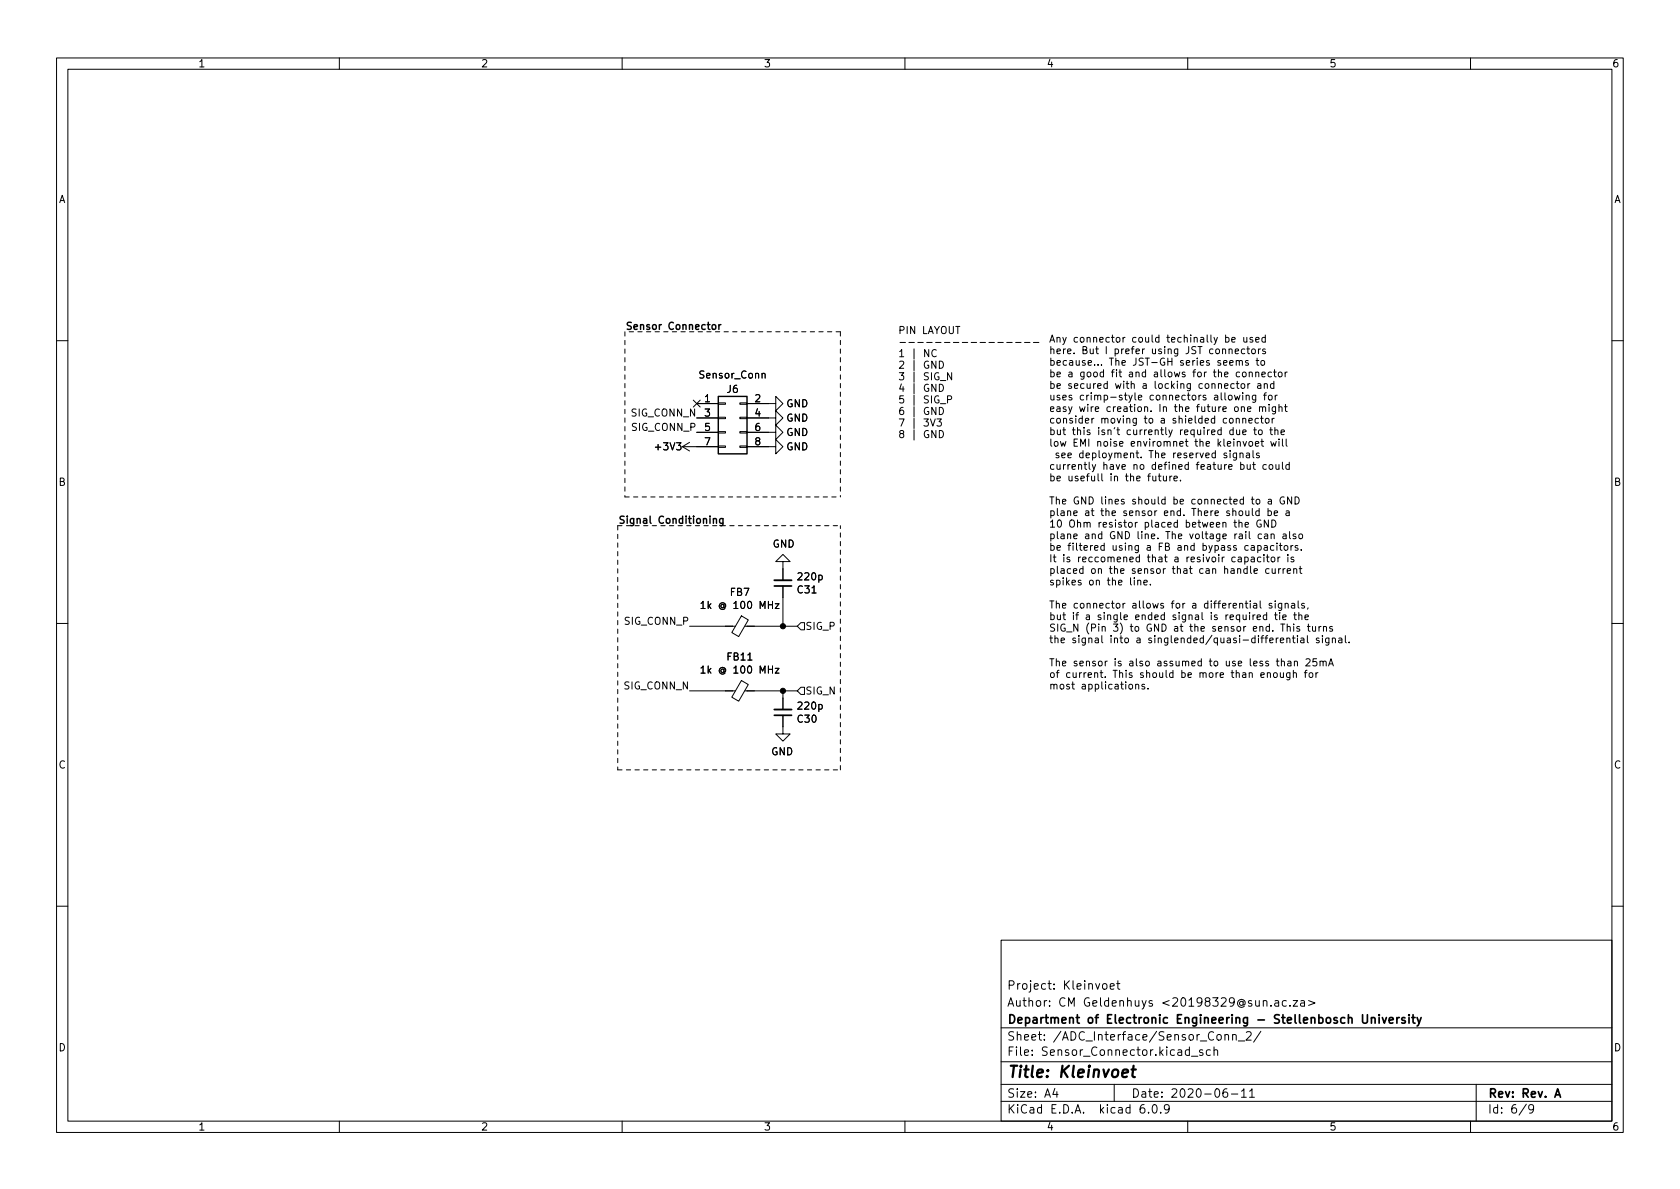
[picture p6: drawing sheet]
<svg xmlns="http://www.w3.org/2000/svg" width="297mm" height="210mm" viewBox="0 0 297 210" stroke-linecap="round" stroke-linejoin="round" font-family="sans-serif">
<g fill="none" stroke="#000" stroke-width=".18">
<path d="M10 10.2h277v190.1h-277zM12 12.2h273v186.1h-273zM60 10.2v2M110 10.2v2M160 10.2v2M210 10.2v2M260 10.2v2M216.7 59.7h.4l.2 .2-.1 .5h-.5M216.7 59.2v1.3M219.9 59.7l.1 .7 .3 .1 .2-.1M220.5 59.7v.8M221.5 59.7h-.3l-.2 .1 .1 .2 .4 .1v.3h-.5"/>
<path d="M223.7 59.7h-.3l-.3 .2 .1 .5h.5M223.7 59.2v1.3M10 60.2h2M120.6 79h6.4M120.6 79l1.3 .8M121.9 78.2l-1.3 .8M122.6 70.8l1.2 1.2M123.2 71.4h3.8M123.2 73.9h3.8M123.2 76.4h3.8M123.8 70.8l-1.2 1.2M127 78.9h1.3v.2h-1.3z"/>
<path d="M127 76.3h1.3v.3h-1.3zM127 73.8h1.3v.2h-1.3zM127 71.2h1.3v.3h-1.3zM130.8 78.9h1.3v.2h-1.3zM130.8 76.3h1.3v.3h-1.3zM130.8 73.8h1.3v.2h-1.3zM130.8 71.2h1.3v.3h-1.3zM132.1 71.4h5.1v1.2l1.2-1.2-1.2-1.3v1.3M132.1 76.4h5.1v-1.2l1.2 1.2-1.2 1.3v-1.3M132.1 73.9h5.1v-1.3l1.2 1.3-1.2 1.3v-1.3M132.1 79h5.1v1.3l1.2-1.3-1.2-1.3v1.3M134.7 66.1l.2-.1 .3 .1 .1 .8"/>
<path d="M159.1 60.6h1M160.7 60.6h1M162.3 60.6h.9M163.8 60.6h1M164.5 74.1l.4 1.3 .5-1.3M165.4 60.6h1M165.5 61.9a.6 .6 0 0 0-.8 .5 .6 .6 0 0 0 .6 .7l.2-.1M165.7 74.1h.7l-.4 .5 .4 .1v.5l-.2 .2-.5-.2M166.1 63.9a.64 .64 0 0 1 .7 .6 .64 .64 0 0 1-.7 .6zM166.1 67.9a.64 .64 0 0 1 .7 .7 .64 .64 0 0 1-.7 .6zM166.1 72a.64 .64 0 0 1 .7 .7 .64 .64 0 0 1-.7 .6zM166.1 76.1a.64 .64 0 0 1 .7 .7 .64 .64 0 0 1-.7 .6z"/>
<path d="M166.3 71.4h.9M166.3 67.3h.9M167 60.6h1M167.5 70.7l.6-.1 .2-.2-.1-.3-.7-.1v1.3M168.3 65.9v1.3l-.8-1.3v1.3M168.6 60.6h.9M170.1 60.6h1M171.7 60.6h1M173.3 60.6h.9M174.9 60.6h.9M176.4 60.6h1M178 60.6h1"/>
<path d="M179.6 60.6h.9M181.1 60.6h1M182.7 60.6h1M217.3 61.8l.2-.1 .3 .1 .1 .8M217.3 69.9h.3l.3 .2v.4l-.3 .2h-.3l-.1-.2zM217.3 61.7v.9M217.4 64.2l.6-.1v-.3l-.4-.1-.2 .2 .1 .6h.5M217.5 74h.3l.2 .2v.4l-.2 .2h-.3l-.1-.2zM217.5 79.7v.1M217.8 60.1l.6-.1-.1-.3h-.3l-.2 .1 .1 .6h.4M218 76.1l-.3-.1-.3 .3 .1 .5h.5M218 75.6v1.3"/>
<path d="M218.2 67.9l-.3-.1-.3 .3 .1 .5h.5M218.3 69.9l.2 .8 .3-.6 .2 .6 .2-.8M218.3 72l.2-.1 .4 .1v.5l-.1 .2-.3 .1-.2-.1zM218.4 62.1l.6-.1-.1-.2-.3-.1-.2 .2 .1 .6h.4M218.6 63.9l.2-.2 .3 .1v.8M218.6 74.1l.2-.1h.3v.8M218.6 63.7v.9M218.6 74v.8M218.6 67.8h.5M218.6 76l.1 .8 .3 .1 .2-.2M218.8 67.4v1.1l.3 .2M219.1 63.9l.2-.2 .3 .1 .1 .8"/>
<path d="M219.2 65.9l-.4-.1-.2 .2 .1 .6h.5M219.2 76v.9M219.5 72l.2-.1 .3 .1v.8M219.5 71.9v.9M219.5 67.9l.3-.1 .3 .3v.3l-.3 .3-.3-.1-.1-.2zM219.7 69.5v.1M219.7 74.1l.2-.1h.3l.1 .8M219.7 76.4l.6-.1v-.2l-.4-.1-.2 .2 .1 .6h.5M219.7 69.9v.8M219.7 74v.8M219.8 65.9l.3-.1 .2 .2v.4l-.2 .2h-.3l-.1-.2zM219.8 78.1l.3 .8 .3-.8"/>
<path d="M220.1 61.8l-.4-.1-.2 .2 .1 .6h.5M220.3 70l.2-.1h.3l.1 .8M220.3 69.9v.8M220.5 61.7h.4M220.6 72.4l.6-.2-.1-.2-.3-.1-.2 .2v.6h.5M220.6 61.3v1.1l.3 .2M220.6 67.8v.9M220.7 63.8l-.3-.1-.2 .2 .1 .2 .4 .1v.3h-.5M220.8 74.4l.6-.1v-.3h-.4l-.2 .2 .1 .6h.5M220.9 65.9l.2-.1 .3 .1v.7M220.9 78.2l.2-.1 .3 .1 .1 .5-.1 .1-.3 .1-.2-.1zM220.9 65.8v.8"/>
<path d="M221 67.8l-.4 .3M221.4 61.8l.3-.1 .3 .2v.4l-.3 .3-.3-.1-.1-.2zM221.5 79.7v1.1l.2 .2M221.7 76h.4M221.8 75.6v1.1l.3 .2M222 78.5l.6-.1-.1-.3h-.4l-.1 .1v.6h.5M222 60.1l.6-.1v-.3h-.4l-.2 .1 .1 .6h.5M222 65.9l.2-.1 .3 .1 .1 .7M222 69.9v1l-.2 .3-.3-.1M222 69.9h-.3l-.3 .2 .1 .6h.5M222 65.8v.8M222.1 63.7h.5"/>
<path d="M222.3 63.3v1.1l.3 .2M222.4 67.9h.5v.8M222.5 74h-.4l-.2 .2 .1 .6h.5M222.5 61.7v.9M222.6 76.1l.3-.1 .3 .3v.3l-.3 .3-.3-.1-.1-.2zM222.7 72l.2-.1 .3 .1v.8M222.7 71.9v.9M222.9 61.7l-.4 .2M222.9 74h.5M222.9 68.1l-.4 .1-.2 .2 .2 .3 .4-.1M222.9 78.1h.5M223.1 63.8l.3-.1 .2 .3v.4l-.2 .2-.3-.1-.2-.1z"/>
<path d="M223.1 73.5v1.1l.3 .2M223.1 66.2l.6-.1v-.2l-.4-.1-.2 .2 .1 .6h.5M223.1 77.6v1.1l.3 .2M223.2 72.1l.2-.2 .3 .1 .1 .8M223.4 69.9h.5M223.5 68l.2-.2 .3 .1 .1 .8M223.5 67.8v.9M223.7 61.8l-.3-.1-.2 .2 .1 .2 .4 .1v.3h-.5M223.8 74h.3l.3 .2v.4l-.3 .2h-.3l-.1-.2zM223.9 69.5l-.3 .1v1.1M224.4 69.9h.3l.2 .2v.4l-.2 .2h-.3l-.1-.2zM224.4 71.5v.1"/>
<path d="M224.4 71.9v.9M224.5 76h.5M224.7 75.6v1.1l.3 .2M224.7 78.1l.2 .8 .3-.6 .2 .6 .3-.8M224.8 65.9l-.4-.1-.2 .2 .1 .6h.5M224.9 74v.8M225.2 65.8h.5M225.2 67.9l-.3-.1-.3 .3 .1 .5h.5M225.2 67.4v1.3M225.3 74l-.4 .2M225.4 65.4v1.1l.3 .1M225.4 76.1l.2-.1 .3 .1 .1 .8"/>
<path d="M225.4 75.6v1.3M225.5 69.9v.8M225.5 71.9v1.1l-.2 .2-.3-.1M225.5 72l-.3-.1-.3 .3 .1 .5h.5M225.8 69.9l-.3 .2M226.1 65.9l.3-.1 .3 .2v.4l-.3 .2h-.3l-.1-.2zM226.1 72l.2-.1 .3 .1 .1 .8M226.1 77.6v.2M226.1 71.5v1.3M226.1 78.1v.8M226.5 76.4l.6-.1-.1-.2-.3-.1-.2 .2 .1 .6h.4M226.7 77.6v1.1l.2 .2"/>
<path d="M227.1 71.9h.5M227.2 65.8v.8M227.3 71.5v1.1l.3 .2M227.4 77.6v1.1l.2 .2M227.6 65.8l-.4 .2M285 60.2h2M138.4 99.3h-1.2l1.2-1.3 1.3 1.3h-1.3v3.3M203.8 84.2l.1 .8h.3l.2-.1M204.4 84.2v.8M204.8 84.2h.5M205 83.8v1.1l.3 .1M205.7 84.2l.1 .8h.3l.1-.1"/>
<path d="M206.2 84.2v.8M206.8 84.2v.8M207.2 84.2l-.4 .2M207.6 84.6l.6-.1-.1-.2-.3-.1-.2 .2v.6h.5M208.7 84.9v.1M216.9 80.2l-.3-.1-.2 .2 .1 .2 .4 .1v.3h-.5M217.5 80.1v.9M218.6 80.1v1l-.2 .3-.3-.1M218.6 80.2l-.3-.1-.3 .2 .2 .6h.4M219.1 92.5l.1-.1h.3l.1 .8M219.1 92v1.2M219.2 90.4l.3-.1 .2 .3v.3l-.2 .3-.3-.1-.1-.2z"/>
<path d="M219.2 80.2l.2-.1 .3 .1 .1 .8M219.2 80.1v.9M219.4 82.2h.3l.3 .2-.2 .5h-.4M220.1 98.6l.4-.1 .2 .3-.1 .5h-.5M220.1 98.5v1.3M220.1 92.8l.7-.1-.1-.3h-.4l-.2 .2 .1 .6h.5M220.3 90.3v.8l.3 .1 .2-.1M220.4 80.2h.5v.8M220.5 82.2l.1 .7 .3 .1 .2-.1M220.8 90.3v.9M220.9 80.4l-.4 .1-.2 .2 .2 .3 .4-.1M221.1 82.2v.8"/>
<path d="M221.2 96.5h.5l.1 .8M221.2 98.6h.5l.1 .8M221.4 89.9v1.1l.2 .2M221.5 82.2h.5M221.7 81.7v1.1l.3 .2M221.8 96.8h-.4l-.2 .2 .2 .3h.4M221.8 98.8l-.4 .1-.2 .2 .2 .3 .4-.1M222.1 88.4l.2-.1 .4 .1v.5l-.1 .2h-.3l-.2-.1zM222.4 96.5h.3l.3 .2-.1 .6h-.5M222.4 96.5v1.2M222.6 80.2l-.3-.1-.2 .2 .1 .2 .4 .1v.3h-.5M222.6 90.4l-.3-.1-.3 .3 .1 .5h.5"/>
<path d="M222.6 89.9v1.3M222.9 92a.59 .59 0 0 0-.7 .6 .59 .59 0 0 0 .7 .6l.1-.5h-.3M222.9 98.6l-.3-.1-.3 .3 .1 .5h.5M223.1 94.5l-.4-.1-.3 .3 .2 .5h.5M223.5 98.1v.1M223.5 98.5v.9M223.5 96.5h.5l.1 .8M223.6 94.5h.5v.8M223.9 82.2h-.4l-.2 .2 .1 .5h.5M223.9 98.5h.5M224.1 96.8h-.4l-.2 .2 .2 .3h.4M224.1 98.1v1.1l.3 .2"/>
<path d="M224.1 94.7l-.4 .1-.2 .2 .2 .3 .4-.1M224.2 90.4l.4-.1 .2 .3-.1 .5h-.5M224.2 89.9v1.3M224.3 88.3h.4l.1 .8M224.3 92v1.2l-.8-1.2v1.2M224.5 82.2h.3l.2 .2v.4l-.2 .2-.3-.1-.1-.1zM224.7 94.5l.2-.1 .3 .1 .1 .8M224.7 94.4v.9M224.8 88.6h-.4l-.2 .2 .2 .3h.4M224.9 92a.64 .64 0 0 1 .7 .6 .64 .64 0 0 1-.7 .6zM224.9 98.6l.3-.1 .2 .3v.3l-.2 .3-.3-.1-.2-.2zM225.2 96.5h-.3l-.3 .2 .1 .6h.5"/>
<path d="M225.3 90.8l.6-.2-.1-.2-.3-.1-.2 .2 .1 .6h.4M225.6 82.2l.1 .7 .3 .1 .1-.1M225.8 96v.2M225.8 96.5v.8M226 98.5v.9M226.1 82.2v.8M226.2 96.5h.5M226.3 98.5l-.3 .3M226.4 96v1.1l.3 .2M226.7 81.7v1.1l.2 .2M226.9 94.5h.4l.1 .8M227 87.9a.59 .59 0 0 0-.7 .6 .59 .59 0 0 0 .7 .6l.1-.5h-.2"/>
<path d="M227.2 96.5h.3l.2 .2v.4l-.2 .2h-.3l-.2-.2zM227.4 90.4h.5l.1 .8M227.4 94.7l-.4 .1-.2 .2 .2 .3 .4-.1M227.7 98.1v.1M227.7 98.5v.9M228 82.2h-.4l-.3 .2 .2 .5h.5M228 90.6l-.5 .1-.2 .2 .2 .3 .5-.1M228 81.7v1.3M228 94v1.1l.2 .2M228.3 96.5v.8M228.4 87.9v1.2l-.8-1.2v1.2M228.6 96.5l-.3 .2"/>
<path d="M228.7 98.6l-.3-.1-.1 .2v.2l.4 .1v.3h-.4M229 87.9a.64 .64 0 0 1 .7 .6 .64 .64 0 0 1-.7 .6zM229.1 94.5l-.3-.1-.2 .2 .1 .2 .4 .1v.3h-.5M229.5 96.5h-.3l-.2 .1v.2l.5 .1v.4h-.5M229.8 94.5l.3-.1 .2 .3v.3l-.2 .3-.3-.1-.2-.2zM230.1 97.2v.1M10 110.2h2M121.9 110.7h8.1M123.9 106.7l.4-.4v1.3M123.9 118.1l.4-.3v1.2M123.9 107.6h.8M123.9 119h.8"/>
<path d="M131.1 108.9l1.2 .7-1.7 3-1.2-.7zM131.7 110.7h9.3M137.1 106.8h.6l-.6 .8h.6M137.1 118.2h.6l-.6 .8h.6M138.4 103.6v7.1M141.6 110.1h.6v1.3h-.6l-.6-.7zM199.9 102.2v1.1l.2 .1M200.6 102.6v.8M201.2 102.7l.1-.1 .3 .1 .1 .7M201.2 102.6v.8M202.2 103l.7-.1-.1-.2-.4-.1-.2 .2 .1 .6h.5M203.4 103.3v.1"/>
<path d="M221.1 100.1v1.1l.2 .2M221.5 108.7v.9M221.7 106.7h.4l.1 .8M221.7 101l.6-.1v-.3h-.4l-.2 .1 .1 .6h.5M221.9 108.7l-.4 .3M222.2 107l-.4 .1-.2 .1 .2 .3h.4M222.3 109.2l.6-.2-.1-.2-.4-.1-.1 .2v.6h.5M222.8 106.3v1.1l.2 .1M222.9 119.4l.6-.1v-.3h-.4l-.2 .1 .1 .6h.5M224 108.8l-.4-.1-.2 .3 .1 .5h.5M224 108.3v1.3M224.1 119.1l.2-.1h.3v.8"/>
<path d="M224.1 119v.8M224.4 100.6h-.4l-.2 .2 .1 .5h.5M224.9 106.7h-.3l-.2 .2v.2l.5 .1v.3h-.5M224.9 100.6l.1 .7 .3 .1 .2-.1M225.2 119.1l.2-.1 .4 .1v.5l-.1 .1-.3 .1-.2-.1zM225.4 108.7h.4M225.5 106.3v.1M225.5 100.6v.8M225.5 106.7v.8M225.5 108.3v1.1l.3 .2M225.7 116.9h.4M225.8 116.5v1.1l.3 .2"/>
<path d="M226.1 100.6v.8M226.3 108.3v.1M226.3 108.7v.9M226.4 113.2l.6-.1-.1-.2-.3-.1-.2 .2v.6h.5M226.4 119v.7l.3 .1 .2-.1M226.4 100.6l-.3 .2M226.4 110.4h.8M226.6 117l.1-.1 .3 .1 .1 .8M226.6 116.5v1.3M226.6 106.7v1l-.2 .3-.3-.1M226.6 106.7h-.3l-.3 .2 .1 .6h.5M226.8 109.2l.6-.2-.1-.2-.3-.1-.2 .2 .1 .6h.4"/>
<path d="M226.8 110.4v1.2M226.9 100.6v.8M226.9 119v.8M227.2 100.6l-.3 .2M227.2 106.8l.2-.1h.3l.1 .8M227.2 106.7v.8M227.5 112.9l.2-.1 .3 .1 .1 .8M227.5 112.8v.9M227.6 101l.6-.1-.1-.3h-.3l-.2 .1v.6h.5M227.6 110.9l.2-.1h.3v.8M227.6 110.4v1.2M227.7 117h.5l.1 .8"/>
<path d="M228.1 119v1l-.3 .2h-.3M228.1 119h-.4l-.2 .2 .1 .5h.5M228.3 117.2l-.5 .1-.2 .2 .2 .3 .5-.1M228.4 106.7h.5v.8M228.5 112.8h.5M228.7 112.4v1.1l.3 .2M228.7 119.1l.2-.1h.3v.8M228.7 118.5v1.3M228.7 100.7l.2-.1h.3l.1 .8M228.7 110.4v.1M228.7 100.6v.8M228.7 110.8v.8"/>
<path d="M228.7 108.7h.5M228.9 117l.1-.1 .3 .1 .1 .8M228.9 116.9v.9M228.9 107l-.4 .1-.2 .1 .2 .3h.4M228.9 108.3v1.1l.3 .2M229.4 112.4v.1M229.4 112.8v.9M229.5 106.3v1.1l.2 .1M229.6 108.9l.2-.2 .3 .1 .1 .8M229.6 108.3v1.3M229.7 100.6h.5M229.8 110.8h-.3l-.2 .2v.1l.5 .2v.3h-.5"/>
<path d="M229.9 100.1v1.1l.3 .2M230 112.9h.5l.1 .8M230.6 113.1l-.5 .1-.2 .2 .2 .3 .5-.1M230.6 106.7h-.3l-.2 .2 .1 .2 .4 .1v.3h-.5M230.6 119h.5M230.7 109.2l.6-.2v-.2l-.4-.1-.2 .2 .1 .6h.5M230.9 116.6l.5-.1 .2 .4-.7 .9h.7M231.1 118.5l-.3 .2v1.1M231.2 112.4v1.1l.1 .2M231.2 110.8h.4M231.3 107.5l-.1 .2M231.3 110.4v1l.3 .2"/>
<path d="M231.6 119h.3l.2 .2v.4l-.2 .2-.3-.1-.1-.1zM232.1 110.8v.8h.3l.2-.1M232.6 110.8v.8M232.7 119v.8M232.8 116.5h-.6l-.1 .6 .2-.1h.4l.1 .2v.4l-.2 .2-.5-.2M233 119l-.3 .2M233.2 112.9l-.3-.1-.2 .2 .1 .2 .4 .1v.3h-.5M233.2 110.8v.8M233.4 117l.2-.1 .3 .1v.8M233.4 116.9v.9M233.6 110.8l-.4 .2M233.8 112.4v.1"/>
<path d="M233.8 112.8v.9M233.9 117.1l.2-.2 .3 .1 .1 .8M234 110.9l.2-.1h.3v.8M234 110.8v.8M234.9 117.8l.4-1.3 .5 1.3M235 112.8v1.1l-.3 .2-.3-.1M235 112.9l-.4-.1-.2 .3 .1 .5h.5M235 117.4h.6M235.6 110.8h-.3l-.2 .2v.1l.5 .2v.3h-.5M235.6 112.9l.2-.1 .3 .1v.8M235.6 112.8v.9M236.7 112.9h.5l.1 .8"/>
<path d="M237.3 113.1l-.5 .1-.1 .2 .1 .3 .5-.1M237.9 112.4v1.1l.2 .2M238.5 113.5v.2M285 110.2h2M121.9 122.2h8.1M131.1 120.3l1.2 .8-1.7 2.9-1.2-.7zM131.7 122.2h9.3M138.4 126.5v3.3h-1.2l1.2 1.3 1.3-1.3h-1.3M138.4 122.2v3.3M141.6 121.5h.6v1.3h-.6l-.6-.6zM199.7 121.1l.3-.1 .3 .2v.4l-.3 .2h-.3l-.1-.2zM200.8 121.1l.2-.1 .3 .1v.7"/>
<path d="M200.8 121v.8M202.4 121.1l-.3-.1-.2 .2v.2l.5 .1v.3h-.5M203 121.7v.1M10 160.2h2M177 166.3h108v32h-108zM195.1 174l.3-.1 .3 .3v.4l-.3 .3h-.3l-.2-.3v-.4zM196.3 174.4l.7-.1-.1-.3-.4-.1-.2 .2 .1 .8h.5M197.4 173.9h.6M197.6 173.4v1.3l.4 .2M224.7 177.8v.1M225.4 177h.6l.1 .9M226.1 177.3l-.5 .1a.29 .29 0 0 0-.2 .2 .29 .29 0 0 0 .2 .3h.5"/>
<path d="M227.4 177l-.4-.1-.3 .3v.4l.2 .3h.5M228.1 177.8v.1M228.6 176.9h.8l-.8 1h.8M230 177h.6v.9M230.6 177.3l-.5 .1a.29 .29 0 0 0-.2 .2 .29 .29 0 0 0 .2 .3h.5M231.4 176.9l1.1 .5-1.1 .4M285 160.2h2M60 198.3v2M110 198.3v2M160 198.3v2M177 194.8h108M177 191.8h108"/>
<path d="M177 187.8h108M177 181.8h108M186.5 192.5l-.4 1h1M186.9 193v1M197 191.8v3M202.3 195.3a.59 .59 0 0 0-.7 .7v.5l.1 .3h.4l.3-.1v-.5l-.1-.2-.4-.1-.3 .3M203.1 196.7v.1M203.9 195.4l.2-.1a.81 .81 0 0 1 .6 .7 .81 .81 0 0 1-.3 .8h-.2a.81 .81 0 0 1-.6-.6 .81 .81 0 0 1 .3-.8zM205.2 196.7v.1M206.7 196l-.3 .3h-.3l-.2-.3 .1-.6 .4-.1 .2 .2a.99 .99 0 0 1-.3 1.3h-.3M210 198.3v2M210.6 186.8h1.2"/>
<path d="M212.6 185.7l-.3-.1-.2 .2v.3l.5 .1v.4h-.5M214 185.7l-.4-.1-.3 .3v.4l.1 .3h.6M214.6 185.8l.3-.2 .3 .1 .1 .9M214.6 185.1v1.5M215.2 183.1l.2-.2 .5 .2v.5l-.1 .3h-.4l-.2-.1zM216.6 183.1l.2-.2 .3 .1 .1 .9M216.6 182.9v1M216.9 192.5a.59 .59 0 0 0-.7 .7v.5l.2 .3h.4l.2-.1 .1-.5-.2-.2-.4-.1-.3 .3M217.7 193.5h1.2M217.9 183.1l.2-.2 .4 .1 .1 .9M217.9 182.9v1M218.9 184.1h1.2"/>
<path d="M219.5 193l.4-.5v1.5M219.5 194h.9M220.4 182.6l.5-.2 .2 .2 .1 .3-.9 1h.9M220.9 193l.5-.5v1.5M220.9 194h.9M222.9 182.4l-1.3 1.9M260 198.3v2M261 191.8v6.5M269.9 195.3l-1.3 1.9M271.2 196l-.3 .3h-.3l-.3-.3 .1-.6 .5-.1 .2 .2a.99 .99 0 0 1-.4 1.3h-.3"/>
</g>
<g fill="none" stroke="#000" stroke-width=".3">
<path d="M136.9 103.6h3.1M136.9 126.5h3.1M240.9 179.4v1.2l.3 .3h.4l.2-.3v-1.2M242.5 179.9v1M243.8 179.4v.2M243.8 179.9v1M244.4 179.9l.4 1 .3-1M247 179.9v1M247.4 179.9l-.3 .1-.1 .2M249.1 179.4v.2M249.1 179.9v1M249.6 179.9h.6"/>
<path d="M249.8 179.4v1.3l.4 .2M250.6 179.9l.3 1M251.3 179.9l-.5 1.4-.2 .1M242.5 180.1l.2-.2 .4 .1v.9M245.6 180.4l.7-.1v-.3l-.5-.1-.2 .2 .1 .8h.6M248.4 180l-.3-.1-.3 .2 .1 .3 .5 .1v.4h-.6M274.9 194l.5-1.5 .5 1.5M275.1 193.6h.7"/>
</g>
<path d="M198.5 189.8l.9-.2v-.4l-.2-.1-.6 .1-.2 1 .3 .3 .5-.1M200.1 189.1h.7M200.4 188.5l-.2 1.7 .1 .2 .4 .1" fill="none" stroke="#000" stroke-width=".4"/>
<path d="M126 57.5l.1-.1 .4 .1 .1 .5-.2 .2-.3 .1-.1-.2zM127.1 57.4v.9M127.5 57.4l-.4 .2M127 70.1h5.1v10.2h-5.1zM126.1 91.8l.2-.1 .3 .1 .1 .7M127.8 91.7v1l-.2 .3-.3-.1M127.8 91.8l-.3-.1-.3 .2 .1 .6h.5" fill="none" stroke="#000" stroke-width=".25"/>
<path d="M136.9 102.6h3.1M136.9 125.5h3.1" fill="none" stroke="#000" stroke-width=".33"/>
<path d="M110.5 58.7v29.2M148.6 58.7v29.2M148.6 58.7h-38.1M109.2 93v43.1M109.2 93h39.4M110.5 87.9h38.1M109.2 136.1h39.4M148.6 136.1v-43.1" fill="none" stroke="#000" stroke-width=".18" stroke-dasharray=".8 .8"/>
<g fill="#000" stroke="#000" stroke-width=".18">
<circle cx="138.4" cy="110.7" r=".46"/>
<circle cx="138.4" cy="122.2" r=".46"/>
</g>
<text font-size="2.8" x="178" y="190.6">Title: Kleinvoet</text>
<g font-size="2.1">
<text x="178" y="178">Author: CM Geldenhuys &lt;20198329@sun.ac.za&gt;</text>
<text x="178" y="175">Project: Kleinvoet</text>
<text x="178" y="184">Sheet: /ADC_Interface/Sensor_Conn_2/</text>
<text x="178" y="181">Department of Electronic Engineering - Stellenbosch University</text>
<text x="178" y="186.7">File: Sensor_Connector.kicad_sch</text>
<text x="178" y="196.9">KiCad E.D.A. kicad 6.0.9</text>
<text x="178" y="194.1">Size: A4</text>
<text x="200" y="194.1">Date: 2020-06-11</text>
<text x="263" y="194.1">Rev: Rev. A</text>
<text x="263" y="196.9">Id: 6/9</text>
</g>
<g font-size="1.8">
<text x="35" y="11.9">1</text>
<text x="85" y="11.9">2</text>
<text x="135" y="11.9">3</text>
<text x="185" y="11.9">4</text>
<text x="235" y="11.9">5</text>
<text x="285" y="11.9">6</text>
<text x="10.3" y="35.9">A</text>
<text x="285.3" y="35.9">A</text>
<text x="110.5" y="58.3">Sensor Connector</text>
<text x="158.7" y="59.1">PIN LAYOUT</text>
<text x="158.7" y="63.1">1 | NC</text>
<text x="158.7" y="65.2">2 | GND</text>
<text x="185.4" y="60.6">Any connector could techinally be used</text>
<text x="185.4" y="62.6">here. But I prefer using JST connectors</text>
<text x="185.4" y="64.7">because... The JST-GH series seems to</text>
<text x="123.8" y="66.9">Sensor_Conn</text>
<text x="124.6" y="71.1">1</text>
<text x="128.6" y="69.5">J6</text>
<text x="133.5" y="71.1">2</text>
<text x="158.7" y="67.2">3 | SIG_N</text>
<text x="158.7" y="69.3">4 | GND</text>
<text x="158.7" y="71.3">5 | SIG_P</text>
<text x="185.4" y="66.7">be a good fit and allows for the connector</text>
<text x="185.4" y="68.7">be secured with a locking connector and</text>
<text x="185.4" y="70.8">uses crimp-style connectors allowing for</text>
<text x="111.7" y="73.6">SIG_CONN_N</text>
<text x="111.8" y="76.2">SIG_CONN_P</text>
<text x="124.6" y="73.7">3</text>
<text x="124.6" y="76.2">5</text>
<text x="133.5" y="73.7">4</text>
<text x="133.5" y="76.2">6</text>
<text x="139" y="72">GND</text>
<text x="139" y="77.1">GND</text>
<text x="139" y="74.5">GND</text>
<text x="158.7" y="73.4">6 | GND</text>
<text x="158.7" y="75.4">7 | 3V3</text>
<text x="158.7" y="77.5">8 | GND</text>
<text x="185.4" y="72.8">easy wire creation. In the future one might</text>
<text x="185.4" y="74.9">consider moving to a shielded connector</text>
<text x="185.4" y="76.9">but this isn't currently required due to the</text>
<text x="116" y="79.6">+3V3</text>
<text x="124.6" y="78.7">7</text>
<text x="133.5" y="78.7">8</text>
<text x="139" y="79.6">GND</text>
<text x="185.4" y="79">low EMI noise enviromnet the kleinvoet will</text>
<text x="185.4" y="83.1">currently have no defined feature but could</text>
<text x="185.9" y="81">see deployment. The reserved signals</text>
<text x="10.3" y="85.9">B</text>
<text x="185.4" y="85.1">be usefull in the future.</text>
<text x="185.4" y="89.2">The GND lines should be connected to a GND</text>
<text x="285.3" y="85.9">B</text>
<text x="109.2" y="92.6">Signal Conditioning</text>
<text x="185.4" y="91.2">plane at the sensor end. There should be a</text>
<text x="185.4" y="93.3">10 Ohm resistor placed between the GND</text>
<text x="185.4" y="95.3">plane and GND line. The voltage rail can also</text>
<text x="136.6" y="96.8">GND</text>
<text x="185.4" y="97.4">be filtered using a FB and bypass capacitors.</text>
<text x="185.4" y="99.4">It is reccomened that a resivoir capacitor is</text>
<text x="185.4" y="101.5">placed on the sensor that can handle current</text>
<text x="124.9" y="107.7">1k @ 100 MHz</text>
<text x="129.1" y="105.4">FB7</text>
<text x="141.1" y="104.9">C31</text>
<text x="141.2" y="102.6">220p</text>
<text x="185.4" y="103.5">spikes on the line.</text>
<text x="185.4" y="107.6">The connector allows for a differential signals,</text>
<text x="110.5" y="110.5">SIG_CONN_P</text>
<text x="142.3" y="111.4">SIG_P</text>
<text x="185.4" y="109.6">but if a single ended signal is required tie the</text>
<text x="185.4" y="111.7">SIG_N (Pin 3) to GND at the sensor end. This turns</text>
<text x="185.4" y="113.7">the signal into a singlended/quasi-differential signal.</text>
<text x="124.9" y="119.1">1k @ 100 MHz</text>
<text x="128.6" y="116.8">FB11</text>
<text x="185.4" y="117.8">The sensor is also assumed to use less than 25mA</text>
<text x="185.4" y="119.9">of current. This should be more than enough for</text>
<text x="110.4" y="121.9">SIG_CONN_N</text>
<text x="141.2" y="125.5">220p</text>
<text x="142.3" y="122.8">SIG_N</text>
<text x="185.4" y="121.9">most applications.</text>
<text x="141.1" y="127.8">C30</text>
<text x="10.3" y="135.9">C</text>
<text x="136.3" y="133.5">GND</text>
<text x="285.3" y="135.9">C</text>
<text x="10.3" y="185.9">D</text>
<text x="285.3" y="185.9">D</text>
<text x="35" y="199.9">1</text>
<text x="85" y="199.9">2</text>
<text x="135" y="199.9">3</text>
<text x="185" y="199.9">4</text>
<text x="235" y="199.9">5</text>
<text x="285" y="199.9">6</text>
</g>
</svg>
